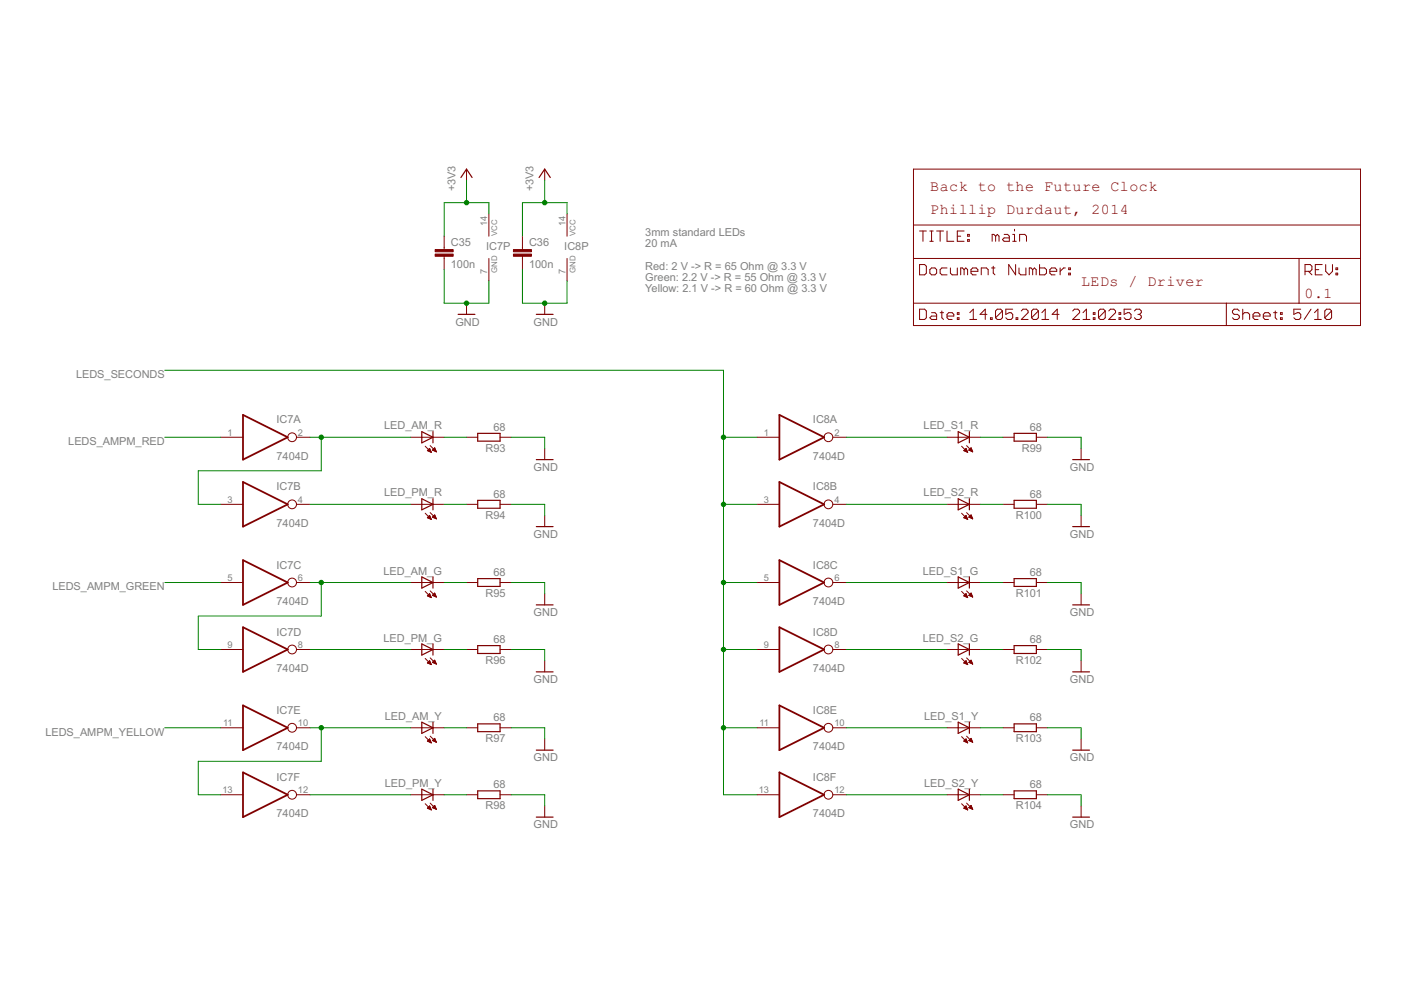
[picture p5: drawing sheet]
<svg xmlns="http://www.w3.org/2000/svg" width="297mm" height="210mm" viewBox="0 0 297 210" stroke-linecap="round" stroke-linejoin="round" font-family="sans-serif">
<g fill="none" stroke="#800000" stroke-width=".25">
<path d="M97.7 37.6l1.2-1.7 1.2 1.7M114.3 37.6l1.2-1.7 1.2 1.7M97.1 66.7h3.6M113.7 66.7h3.6M89.4 91.5l2.4 1.2-2.4 1.2zM91.8 91.5v2.4M101.3 91.9h4.7v1.6h-4.7zM113.7 97.5h3.6M203.2 91.5l2.3 1.2-2.3 1.2zM205.5 91.5v2.4M215 91.9h4.7v1.6h-4.7zM227.4 97.5h3.6"/>
<path d="M89.4 105.7l2.4 1.2-2.4 1.2zM91.8 105.7v2.4M101.3 106.1h4.7v1.7h-4.7zM113.7 111.7h3.6M203.2 105.7l2.3 1.2-2.3 1.2zM205.5 105.7v2.4M215 106.1h4.7v1.7h-4.7zM227.4 111.7h3.6M89.4 122.3l2.4 1.2-2.4 1.2zM89.4 136.5l2.4 1.2-2.4 1.2zM91.8 122.3v2.4M91.8 136.5v2.4"/>
<path d="M101.3 122.7h4.7v1.6h-4.7zM101.3 136.9h4.7v1.7h-4.7zM113.7 128.2h3.6M203.2 122.3l2.3 1.2-2.3 1.2zM203.2 136.5l2.3 1.2-2.3 1.2zM205.5 122.3v2.4M205.5 136.5v2.4M215 122.7h4.7v1.6h-4.7zM215 136.9h4.7v1.7h-4.7zM227.4 128.2h3.6M89.4 153.1l2.4 1.2-2.4 1.2zM91.8 153.1v2.4"/>
<path d="M101.3 153.5h4.7v1.6h-4.7zM113.7 142.5h3.6M113.7 159h3.6M203.2 153.1l2.3 1.2-2.3 1.2zM205.5 153.1v2.4M215 153.5h4.7v1.6h-4.7zM227.4 142.5h3.6M227.4 159h3.6M89.4 167.3l2.4 1.2-2.4 1.2zM91.8 167.3v2.4M101.3 167.7h4.7v1.6h-4.7zM113.7 173.2h3.6"/>
<path d="M203.2 167.3l2.3 1.2-2.3 1.2zM205.5 167.3v2.4M215 167.7h4.7v1.6h-4.7zM227.4 173.2h3.6"/>
</g>
<g fill="none" stroke="#800000" stroke-width=".21">
<path d="M98.9 35.9v2.3M115.5 35.9v2.3M193.7 35.9h94.8v33.1h-94.8zM94.2 50.1v2.8M94.2 54.3v2.9M103.7 45.3v4.8M103.7 54.8v4.7M110.8 50.1v2.8M110.8 54.3v2.9M120.2 45.3v4.8M120.2 54.8v4.7M193.7 54.8h94.8"/>
<path d="M193.7 47.7h94.8M195 56.1h1l.4 .4v1.4l-.4 .4h-1zM195 49h1.4M195.7 49v2.2M197.1 57.2l.4-.4h.7l.4 .4v.7l-.4 .4h-.7l-.4-.4zM197.1 49h.8M197.1 51.2h.8M197.5 49v2.2M198.6 49h1.4M199.3 49v2.2M200.8 49v2.2h1.4M200.8 56.8h-1.1l-.4 .4v.7l.4 .4h1.1"/>
<path d="M201.5 56.8v1.1l.4 .4h1.1v-1.5M203 50.1h.7M204.4 49h-1.4v2.2h1.4M204.4 57.2l-.4-.4h-.3v1.5M204.4 57.2l.4-.4 .3 .4v1.1M204.4 57.2v1.1M205.1 50.8h.4v.4h-.4zM205.1 49.7h.4v.4h-.4zM205.9 57.5h1.4v-.3l-.3-.4h-.8l-.3 .4v.7l.3 .4h.8M208 58.3v-1.5h1.1l.4 .4v1.1M210.2 56.8h.7M210.6 56.5v1.4l.3 .4"/>
<path d="M211.1 50.1l-.4-.4h-.3v1.5M211.1 50.1v1.1M211.1 50.1l.4-.4 .3 .4v1.1M212.9 49.7h.7l.4 .4v1.1h-1.1l-.4-.4 .4-.4h1.1M214.7 51.2h.8M214.7 49.7h.4v1.5M215.1 48.6v.4M215.3 56.1v2.2l-1.4-2.2v2.2M216 56.8v1.1l.4 .4h1.1v-1.5M216.2 51.2v-1.5h1.1l.3 .4v1.1M218.9 57.2l-.3-.4h-.4v1.5M218.9 57.2v1.1"/>
<path d="M218.9 57.2l.4-.4 .4 .4v1.1M220.4 56.1v2.2h1.1l.4-.4v-.7l-.4-.4h-1.1M222.6 57.5h1.4v-.3l-.3-.4h-.8l-.3 .4v.7l.3 .4h.8M224.8 56.8v1.5M225.9 56.8h-.4l-.7 .7M226.6 57.9h.3v.4h-.3zM226.6 56.8h.3v.4h-.3zM275.4 54.8v9.5M276.7 57.5h1.1l.4-.3v-.7l-.4-.4h-1.1v2.2M277.4 57.5l.8 .8M278.9 57.2h.7M280.3 56.1h-1.4v2.2h1.4"/>
<path d="M281.1 56.1v1.4l.7 .8 .7-.8v-1.4M283.3 57.9h.3v.4h-.3zM283.3 56.8h.3v.4h-.3zM98.9 64.3v2.4M115.5 64.3v2.4M193.7 64.3h94.8M195 65.6h1l.4 .3v1.5l-.4 .3h-1zM197.5 66.3h.7l.4 .4v1h-1.1l-.4-.3 .4-.4h1.1M199.3 66.3h.7M199.7 65.9v1.5l.3 .3M200.8 67h1.4v-.3l-.3-.4h-.8l-.3 .4v.7l.3 .3h.8M203 67.4h.3v.3h-.3z"/>
<path d="M203 66.3h.3v.4h-.3zM205.6 67.7h1.5M205.6 66.3l.8-.7v2.1M209.3 66.7h-1.5l1.1-1.1v2.1M210 67.4h.4v.3h-.4zM212.5 65.9v1.5l-.3 .3h-.8l-.3-.3M212.5 65.9l-.3-.3h-.8l-.3 .3v1.5M212.5 65.9l-1.4 1.5M214.7 65.6h-1.4v1.1l.7-.4h.4l.3 .4v.7l-.3 .3h-.8l-.3-.3M215.4 67.4h.4v.3h-.4zM216.5 65.9l.4-.3h.7l.4 .3v.4l-1.5 1.4h1.5M220.2 65.9v1.5l-.4 .3h-.7l-.4-.3"/>
<path d="M220.2 65.9l-.4-.3h-.7l-.4 .3v1.5M220.2 65.9l-1.5 1.5M220.9 67.7h1.5M220.9 66.3l.7-.7v2.1M224.5 66.7h-1.4l1.1-1.1v2.1M227.4 65.9l.4-.3h.7l.4 .3v.4l-1.5 1.4h1.5M229.6 67.7h1.5M229.6 66.3l.7-.7v2.1M231.8 67.4h.4v.3h-.4zM231.8 66.3h.4v.4h-.4zM234.3 65.9v1.5l-.3 .3h-.7l-.4-.3M234.3 65.9l-.3-.3h-.7l-.4 .3v1.5"/>
<path d="M234.3 65.9l-1.4 1.5M235.1 65.9l.3-.3h.8l.3 .3v.4l-1.4 1.4h1.4M237.3 67.4h.3v.3h-.3zM237.3 66.3h.3v.4h-.3zM239.8 65.6h-1.5v1.1l.8-.4h.3l.4 .4v.7l-.4 .3h-.7l-.4-.3M240.5 65.9l.4-.3h.7l.4 .3v.4l-.4 .4M241.3 66.7h.3M241.6 66.7l.4 .3v.4l-.4 .3h-.7l-.4-.3M260 64.3v4.7M262.8 65.9l-.4-.3h-.7l-.4 .3v.4l.4 .4h.7l.4 .3v.4l-.4 .3h-.7l-.4-.3M263.5 66.7l.3-.4h.8l.3 .4v1M263.5 65.6v2.1"/>
<path d="M265.7 67h1.4v-.3l-.4-.4h-.7l-.3 .4v.7l.3 .3h.7M267.8 67h1.5v-.3l-.4-.4h-.7l-.4 .4v.7l.4 .3h.7M270 66.3h.7M270.4 65.9v1.5l.3 .3M271.5 67.4h.3v.3h-.3zM271.5 66.3h.3v.4h-.3zM275.8 65.6h-1.5v1.1l.8-.4h.3l.4 .4v.7l-.4 .3h-.7l-.4-.3M278 65.6l-1.5 2.1M278.7 67.7h1.4M278.7 66.3l.7-.7v2.1M282.3 65.9v1.5l-.3 .3h-.8l-.3-.3M282.3 65.9l-.3-.3h-.8l-.3 .3v1.5"/>
<path d="M282.3 65.9l-1.4 1.5M46.8 92.7h4.7M62.8 92.7h2.9M87.1 92.7h7.1M90.1 94.6l1.3 1.3M90.6 95.5h.7M90.8 95.4h.4M90.8 95.6h.5M90.9 95.3h.3M91 95.2h.1M91.1 95.7h.3M91.1 95.1l-.5 .4 .8 .4"/>
<path d="M91.1 95.1l.3 .8M91.1 95.1h.1M91.2 94.5l1.3 1.3M91.3 95.9h.1M91.7 95.4l.5-.4 .3 .8zM91.7 95.4h.7M91.8 95.3h.5M91.9 95.5h.5M91.9 95.2h.4M92 95.1h.2M92.1 95h.1M92.2 95.6h.3"/>
<path d="M92.4 95.7h.1M98.9 92.7h2.4M106 92.7h2.4M115.5 95.1v2.4M160.5 92.7h4.7M176.6 92.7h2.9M200.8 92.7h7.1M203.9 94.6l1.3 1.3M204.4 95.5h.6M204.5 95.4h.5M204.5 95.6h.6M204.6 95.3h.3"/>
<path d="M204.7 95.2h.2M204.8 95.7h.3M204.8 95.1h.1M204.8 95.1l-.5 .4 .9 .4M204.8 95.1l.4 .8M204.9 94.5l1.3 1.3M205 95.9h.1M205.4 95.4l.5-.4 .3 .8zM205.4 95.4h.7M205.5 95.3h.5M205.6 95.5h.5M205.7 95.2h.3"/>
<path d="M205.8 95.1h.1M205.9 95h.1M205.9 95.6h.3M206.1 95.7h.1M212.6 92.7h2.4M219.7 92.7h2.4M229.2 95.1v2.4M46.8 106.9h4.7M62.8 106.9h2.9M87.1 106.9h7.1M90.1 108.8l1.3 1.3M90.6 109.8l.8 .3"/>
<path d="M90.6 109.8l.5-.5 .3 .8M90.6 109.8h.7M90.7 109.7h.5M90.8 109.5h.4M90.9 109.9h.4M91 109.4h.1M91.1 109.3h.1M91.1 110h.3M91.2 108.7l1.3 1.3M91.4 110.1h.1M91.7 109.6l.8 .4M91.7 109.6l.5-.4 .3 .8"/>
<path d="M91.7 109.7h.7M91.8 109.5h.5M91.9 109.4h.4M92 109.8h.4M92 109.3h.2M92.1 109.2h.1M92.2 109.9h.3M92.5 110h.1M98.9 106.9h2.4M106 106.9h2.4M115.5 109.3v2.4M160.5 106.9h4.7"/>
<path d="M176.6 106.9h2.9M200.8 106.9h7.1M203.9 108.8l1.3 1.3M204.3 109.8h.7M204.3 109.8l.9 .3M204.3 109.8l.5-.5 .4 .8M204.4 109.7h.6M204.6 109.5h.3M204.6 109.9h.5M204.7 109.4h.2M204.8 109.3h.1M204.9 110h.2"/>
<path d="M204.9 108.7l1.3 1.3M205.1 110.1h.1M205.4 109.6l.5-.4 .3 .8zM205.4 109.7h.7M205.5 109.5h.5M205.6 109.4h.4M205.7 109.8h.4M205.7 109.3h.3M205.8 109.2h.1M206 109.9h.2M206.2 110h.1M212.6 106.9h2.4"/>
<path d="M219.7 106.9h2.4M229.2 109.3v2.4M46.8 123.5h4.7M46.8 137.7h4.7M62.8 123.5h2.9M62.8 137.7h2.9M87.1 123.5h7.1M87.1 137.7h7.1M90.1 125.4l1.3 1.3M90.1 139.6l1.3 1.3M90.6 126.3h.7M90.7 126.2h.5"/>
<path d="M90.8 126.4h.5M90.9 126.1h.3M91 126h.1M91.1 125.9l-.5 .4 .8 .4M91.1 125.9l.3 .8M91.1 126.6h.3M91.1 125.9h.1M91.2 125.3l1.3 1.3M91.2 139.5l1.3 1.3M91.3 126.7h.1M91.7 126.2l.5-.4 .3 .8zM91.7 126.2h.7"/>
<path d="M91.8 126.1h.5M91.9 126.3h.5M91.9 126h.4M92 125.9h.2M92.1 125.8h.1M92.2 126.4h.3M92.4 126.6h.1M98.9 123.5h2.4M98.9 137.7h2.4M106 123.5h2.4M106 137.7h2.4M115.5 125.9v2.3"/>
<path d="M160.5 123.5h4.7M160.5 137.7h4.7M176.6 123.5h2.9M176.6 137.7h2.9M200.8 123.5h7.1M200.8 137.7h7.1M203.9 125.4l1.3 1.3M203.9 139.6l1.3 1.3M204.4 126.3h.6M204.5 126.2h.5M204.6 126.4h.5M204.6 126.1h.3"/>
<path d="M204.7 126h.2M204.8 126.6h.3M204.8 125.9h.1M204.8 125.9l-.5 .4 .9 .4M204.8 125.9l.4 .8M204.9 125.3l1.3 1.3M204.9 139.5l1.3 1.3M205.1 126.7h.1M205.4 126.2l.5-.4 .3 .8zM205.4 126.2h.7M205.5 126.1h.5M205.6 126.3h.5"/>
<path d="M205.6 126h.4M205.8 125.9h.1M205.9 125.8h.1M205.9 126.4h.3M206.1 126.6h.1M212.6 123.5h2.4M212.6 137.7h2.4M219.7 123.5h2.4M219.7 137.7h2.4M229.2 125.9v2.3M46.8 154.3h4.7M62.8 154.3h2.9"/>
<path d="M87.1 154.3h7.1M90.1 156.2l1.3 1.3M90.6 140.6l.8 .3M90.6 140.6l.5-.5 .3 .8M90.6 140.6h.7M90.6 157.1h.7M90.7 140.5h.5M90.7 157h.5M90.8 140.3h.4M90.8 157.2h.5M90.8 156.9h.4M90.9 140.7h.4"/>
<path d="M91 140.2h.1M91 156.8h.1M91.1 140.1h.1M91.1 156.7l-.5 .4 .8 .4M91.1 156.7l.3 .8M91.1 157.4h.3M91.1 156.7h.1M91.1 140.8h.3M91.2 156.1l1.3 1.3M91.3 157.5h.1M91.4 140.9h.1M91.7 140.4l.8 .4"/>
<path d="M91.7 140.4l.5-.4 .3 .8M91.7 157l.8 .4M91.7 157l.5-.5 .3 .9M91.7 157h.7M91.7 140.5h.7M91.8 140.3h.5M91.8 156.9h.5M91.9 140.2h.4M91.9 157.1h.5M91.9 156.8h.4M92 140.6h.4M92 140.1h.2"/>
<path d="M92 156.7h.2M92.1 140h.1M92.1 156.6h.1M92.2 157.2h.3M92.2 140.7h.3M92.4 157.4h.1M92.5 140.8h.1M98.9 154.3h2.4M106 154.3h2.4M115.5 140.1v2.4M115.5 156.7v2.3M160.5 154.3h4.7"/>
<path d="M176.6 154.3h2.9M200.8 154.3h7.1M203.9 156.2l1.3 1.3M204.3 140.6h.7M204.3 140.6l.9 .3M204.3 140.6l.5-.5 .4 .8M204.4 157.1h.6M204.4 140.5h.6M204.5 157h.5M204.6 140.3h.3M204.6 157.2h.5M204.6 156.9h.3"/>
<path d="M204.6 140.7h.5M204.7 140.2h.2M204.7 156.8h.2M204.8 140.1h.1M204.8 157.4h.3M204.8 156.7h.1M204.8 156.7l-.5 .4 .9 .4M204.8 156.7l.4 .8M204.9 140.8h.2M204.9 156.1l1.3 1.3M205.1 157.5h.1M205.1 140.9h.1"/>
<path d="M205.4 140.4l.5-.4 .3 .8zM205.4 157l.5-.5 .3 .9zM205.4 157h.7M205.4 140.5h.7M205.5 140.3h.5M205.5 156.9h.5M205.6 140.2h.4M205.6 157.1h.5M205.6 156.8h.4M205.7 140.6h.4M205.7 140.1h.3M205.7 156.7h.2"/>
<path d="M205.8 140h.1M205.9 156.6h.1M205.9 157.2h.3M206 140.7h.2M206.2 157.4h.1M206.2 140.8h.1M212.6 154.3h2.4M219.7 154.3h2.4M229.2 140.1v2.4M229.2 156.7v2.3M46.8 168.5h4.7M62.8 168.5h2.9"/>
<path d="M87.1 168.5h7.1M90.1 170.4l1.3 1.3M90.6 171.4l.8 .3M90.6 171.4l.5-.5 .3 .8M90.6 171.4h.7M90.7 171.3h.5M90.8 171.2h.4M90.9 171.5h.4M90.9 171h.3M91.1 170.9h.1M91.1 171.6h.3M91.2 170.3l1.3 1.3"/>
<path d="M91.4 171.7h.1M91.7 171.2l.8 .4M91.7 171.2l.5-.4 .3 .8M91.7 171.3h.7M91.8 171.2h.5M91.9 171h.4M92 171.4h.4M92 170.9h.2M92.1 170.8h.1M92.2 171.5h.3M92.5 171.6h.1M98.9 168.5h2.4"/>
<path d="M106 168.5h2.4M115.5 170.9v2.3M160.5 168.5h4.7M176.6 168.5h2.9M200.8 168.5h7.1M203.9 170.4l1.3 1.3M204.4 171.4h.6M204.4 171.3h.6M204.6 171.2h.3M204.6 171.5h.5M204.7 171h.2M204.8 170.9h.1"/>
<path d="M204.8 170.9l.4 .8-.9-.3zM204.9 171.6h.2M204.9 170.3l1.3 1.3M205.1 171.7h.1M205.4 171.2l.5-.4 .3 .8zM205.4 171.3h.7M205.5 171.2h.5M205.6 171h.4M205.7 171.4h.4M205.7 170.9h.3M205.8 170.8h.1M206 171.5h.2"/>
<path d="M206.2 171.6h.1M212.6 168.5h2.4M219.7 168.5h2.4M229.2 170.9v2.3"/>
<circle cx="61.9" cy="92.7" r=".93"/>
<circle cx="175.6" cy="92.7" r=".93"/>
<circle cx="61.9" cy="106.9" r=".93"/>
<circle cx="175.6" cy="106.9" r=".93"/>
<circle cx="61.9" cy="123.5" r=".93"/>
<circle cx="61.9" cy="137.7" r=".93"/>
<circle cx="175.6" cy="137.7" r=".93"/>
<circle cx="175.6" cy="123.5" r=".93"/>
<circle cx="61.9" cy="154.3" r=".93"/>
<circle cx="175.6" cy="154.3" r=".93"/>
<circle cx="61.9" cy="168.5" r=".93"/>
<circle cx="175.6" cy="168.5" r=".93"/>
</g>
<path d="M51.5 88l9.5 4.7-9.5 4.8zM165.2 88l9.5 4.7-9.5 4.8zM51.5 102.2l9.5 4.7-9.5 4.8zM51.5 118.8l9.5 4.7-9.5 4.7zM165.2 102.2l9.5 4.7-9.5 4.8zM165.2 118.8l9.5 4.7-9.5 4.7zM51.5 133l9.5 4.7-9.5 4.8zM165.2 133l9.5 4.7-9.5 4.8zM51.5 149.6l9.5 4.7-9.5 4.7zM165.2 149.6l9.5 4.7-9.5 4.7zM51.5 163.8l9.5 4.7-9.5 4.7zM165.2 163.8l9.5 4.7-9.5 4.7z" fill="none" stroke="#800000" stroke-width=".38"/>
<g fill="#800000" stroke="#800000" stroke-width=".21">
<path d="M92.3 53.9h3.8v.4h-3.8z"/>
<path d="M92.3 52.9h3.8v.5h-3.8z"/>
<path d="M108.9 53.9h3.8v.4h-3.8z"/>
<path d="M108.9 52.9h3.8v.5h-3.8z"/>
</g>
<g fill="none" stroke="#008000" stroke-width=".21">
<path d="M98.9 38.2v4.8M115.5 38.2v4.8M94.2 57.2v7.1h9.5v-4.8M103.7 45.3v-2.3h-9.5v7.1M110.8 57.2v7.1h9.4v-4.8M120.2 45.3v-2.3h-9.4v7.1M34.9 78.5h118.5v90h7.1M34.9 92.7h11.9M65.7 92.7h21.4M68.1 92.7v7.1h-26.1v7.1h4.8M94.2 92.7h4.7M108.4 92.7h7.1v2.4"/>
<path d="M153.4 92.7h7.1M179.5 92.7h21.3M207.9 92.7h4.7M222.1 92.7h7.1v2.4M65.7 106.9h21.4M94.2 106.9h4.7M108.4 106.9h7.1v2.4M153.4 106.9h7.1M179.5 106.9h21.3M207.9 106.9h4.7M222.1 106.9h7.1v2.4M34.9 123.5h11.9"/>
<path d="M65.7 123.5h21.4M65.7 137.7h21.4M68.1 123.5v7.1h-26.1v7.1h4.8M94.2 123.5h4.7M94.2 137.7h4.7M108.4 123.5h7.1v2.4M108.4 137.7h7.1v2.4M153.4 123.5h7.1M153.4 137.7h7.1M179.5 123.5h21.3M179.5 137.7h21.3M207.9 123.5h4.7"/>
<path d="M207.9 137.7h4.7M222.1 123.5h7.1v2.4M222.1 137.7h7.1v2.4M34.9 154.3h11.9M65.7 154.3h21.4M68.1 154.3v7.1h-26.1v7.1h4.8M94.2 154.3h4.7M108.4 154.3h7.1v2.4M153.4 154.3h7.1M179.5 154.3h21.3M207.9 154.3h4.7M222.1 154.3h7.1v2.4"/>
<path d="M65.7 168.5h21.4M94.2 168.5h4.7M108.4 168.5h7.1v2.4M179.5 168.5h21.3M207.9 168.5h4.7M222.1 168.5h7.1v2.4"/>
</g>
<g fill="#008000" stroke="#008000" stroke-width=".21">
<circle cx="68.1" cy="92.7" r=".47"/>
<circle cx="98.9" cy="64.3" r=".47"/>
<circle cx="115.5" cy="64.3" r=".47"/>
<circle cx="68.1" cy="123.5" r=".47"/>
<circle cx="68.1" cy="154.3" r=".47"/>
<circle cx="98.9" cy="43" r=".47"/>
<circle cx="115.5" cy="43" r=".47"/>
<circle cx="153.4" cy="92.7" r=".47"/>
<circle cx="153.4" cy="106.9" r=".47"/>
<circle cx="153.4" cy="123.5" r=".47"/>
<circle cx="153.4" cy="137.7" r=".47"/>
<circle cx="153.4" cy="154.3" r=".47"/>
</g>
<g font-size="3.6" fill="#800000">
<text x="197.2" y="40.6">Back to the Future Clock</text>
<text x="197.2" y="45.3">Phillip Durdaut, 2014</text>
<text x="229.2" y="60.7">LEDs / Driver</text>
<text x="276.6" y="63.1">0.1</text>
</g>
<g font-size="2.6" fill="#808080">
<text x="96.5" y="40.6" transform="rotate(-90 96.5 40.6)">+3V3</text>
<text x="113.1" y="40.6" transform="rotate(-90 113.1 40.6)">+3V3</text>
<text x="95.6" y="52.1">C35</text>
<text x="103.1" y="53">IC7P</text>
<text x="112.2" y="52.1">C36</text>
<text x="119.6" y="53">IC8P</text>
<text x="136.8" y="50.1">3mm standard LEDs</text>
<text x="136.8" y="52.4">20 mA</text>
<text x="95.6" y="56.8">100n</text>
<text x="112.2" y="56.8">100n</text>
<text x="136.8" y="57.2">Red: 2 V -&gt; R = 65 Ohm @ 3.3 V</text>
<text x="136.8" y="59.5">Green: 2.2 V -&gt; R = 55 Ohm @ 3.3 V</text>
<text x="136.8" y="61.9">Yellow: 2.1 V -&gt; R = 60 Ohm @ 3.3 V</text>
<text x="96.5" y="69">GND</text>
<text x="113.1" y="69">GND</text>
<text x="16.1" y="80.1">LEDS_SECONDS</text>
<text x="58.6" y="89.7">IC7A</text>
<text x="172.4" y="89.7">IC8A</text>
<text x="14.5" y="94.4">LEDS_AMPM_RED</text>
<text x="81.5" y="91">LED_AM_R</text>
<text x="102.9" y="95.8">R93</text>
<text x="104.6" y="91.3">68</text>
<text x="195.8" y="91">LED_S1_R</text>
<text x="216.7" y="95.8">R99</text>
<text x="218.3" y="91.3">68</text>
<text x="58.6" y="97.4">7404D</text>
<text x="113.1" y="99.8">GND</text>
<text x="172.4" y="97.4">7404D</text>
<text x="226.8" y="99.8">GND</text>
<text x="58.6" y="104">IC7B</text>
<text x="81.5" y="105.3">LED_PM_R</text>
<text x="104.6" y="105.5">68</text>
<text x="172.4" y="104">IC8B</text>
<text x="195.8" y="105.3">LED_S2_R</text>
<text x="218.3" y="105.5">68</text>
<text x="58.6" y="111.7">7404D</text>
<text x="102.9" y="110">R94</text>
<text x="172.4" y="111.7">7404D</text>
<text x="215.4" y="110">R100</text>
<text x="113.1" y="114">GND</text>
<text x="226.8" y="114">GND</text>
<text x="11.1" y="125.2">LEDS_AMPM_GREEN</text>
<text x="58.6" y="120.5">IC7C</text>
<text x="81.3" y="121.8">LED_AM_G</text>
<text x="104.6" y="122.1">68</text>
<text x="172.4" y="120.5">IC8C</text>
<text x="195.7" y="121.8">LED_S1_G</text>
<text x="218.3" y="122.1">68</text>
<text x="58.6" y="128.2">7404D</text>
<text x="102.9" y="126.6">R95</text>
<text x="113.1" y="130.6">GND</text>
<text x="172.4" y="128.2">7404D</text>
<text x="215.4" y="126.6">R101</text>
<text x="226.8" y="130.6">GND</text>
<text x="58.6" y="134.8">IC7D</text>
<text x="81.3" y="136.1">LED_PM_G</text>
<text x="104.6" y="136.3">68</text>
<text x="172.4" y="134.8">IC8D</text>
<text x="195.7" y="136.1">LED_S2_G</text>
<text x="218.3" y="136.3">68</text>
<text x="58.6" y="142.5">7404D</text>
<text x="102.9" y="140.8">R96</text>
<text x="172.4" y="142.5">7404D</text>
<text x="215.4" y="140.8">R102</text>
<text x="113.1" y="144.8">GND</text>
<text x="226.8" y="144.8">GND</text>
<text x="9.6" y="156">LEDS_AMPM_YELLOW</text>
<text x="58.6" y="151.3">IC7E</text>
<text x="81.6" y="152.6">LED_AM_Y</text>
<text x="104.6" y="152.9">68</text>
<text x="172.4" y="151.3">IC8E</text>
<text x="195.9" y="152.6">LED_S1_Y</text>
<text x="218.3" y="152.9">68</text>
<text x="58.6" y="159">7404D</text>
<text x="102.9" y="157.3">R97</text>
<text x="113.1" y="161.4">GND</text>
<text x="172.4" y="159">7404D</text>
<text x="215.4" y="157.3">R103</text>
<text x="226.8" y="161.4">GND</text>
<text x="58.6" y="165.6">IC7F</text>
<text x="81.6" y="166.8">LED_PM_Y</text>
<text x="104.6" y="167.1">68</text>
<text x="172.4" y="165.6">IC8F</text>
<text x="195.9" y="166.8">LED_S2_Y</text>
<text x="218.3" y="167.1">68</text>
<text x="58.6" y="173.3">7404D</text>
<text x="102.9" y="171.6">R98</text>
<text x="172.4" y="173.3">7404D</text>
<text x="215.4" y="171.6">R104</text>
<text x="113.1" y="175.6">GND</text>
<text x="226.8" y="175.6">GND</text>
</g>
<g font-size="2.2" fill="#808080">
<text x="103.3" y="47.9" transform="rotate(-90 103.3 47.9)">14</text>
<text x="119.9" y="47.9" transform="rotate(-90 119.9 47.9)">14</text>
<text x="103.3" y="58.1" transform="rotate(-90 103.3 58.1)">7</text>
<text x="119.9" y="58.1" transform="rotate(-90 119.9 58.1)">7</text>
<text x="48.2" y="92.4">1</text>
<text x="63.2" y="92.4">2</text>
<text x="162" y="92.4">1</text>
<text x="176.9" y="92.4">2</text>
<text x="48.2" y="106.6">3</text>
<text x="63.2" y="106.6">4</text>
<text x="162" y="106.6">3</text>
<text x="176.9" y="106.6">4</text>
<text x="48.2" y="123.2">5</text>
<text x="63.2" y="123.2">6</text>
<text x="162" y="123.2">5</text>
<text x="176.9" y="123.2">6</text>
<text x="48.2" y="137.4">9</text>
<text x="63.2" y="137.4">8</text>
<text x="162" y="137.4">9</text>
<text x="176.9" y="137.4">8</text>
<text x="47.3" y="154">11</text>
<text x="63.2" y="154">10</text>
<text x="161" y="154">11</text>
<text x="176.9" y="154">10</text>
<text x="47.1" y="168.2">13</text>
<text x="63.2" y="168.2">12</text>
<text x="160.9" y="168.2">13</text>
<text x="176.9" y="168.2">12</text>
</g>
<g font-size="1.9" fill="#808080">
<text x="105.4" y="50.1" transform="rotate(-90 105.4 50.1)">VCC</text>
<text x="122" y="50.1" transform="rotate(-90 122 50.1)">VCC</text>
<text x="105.4" y="57.9" transform="rotate(-90 105.4 57.9)">GND</text>
<text x="122" y="57.9" transform="rotate(-90 122 57.9)">GND</text>
</g>
</svg>
